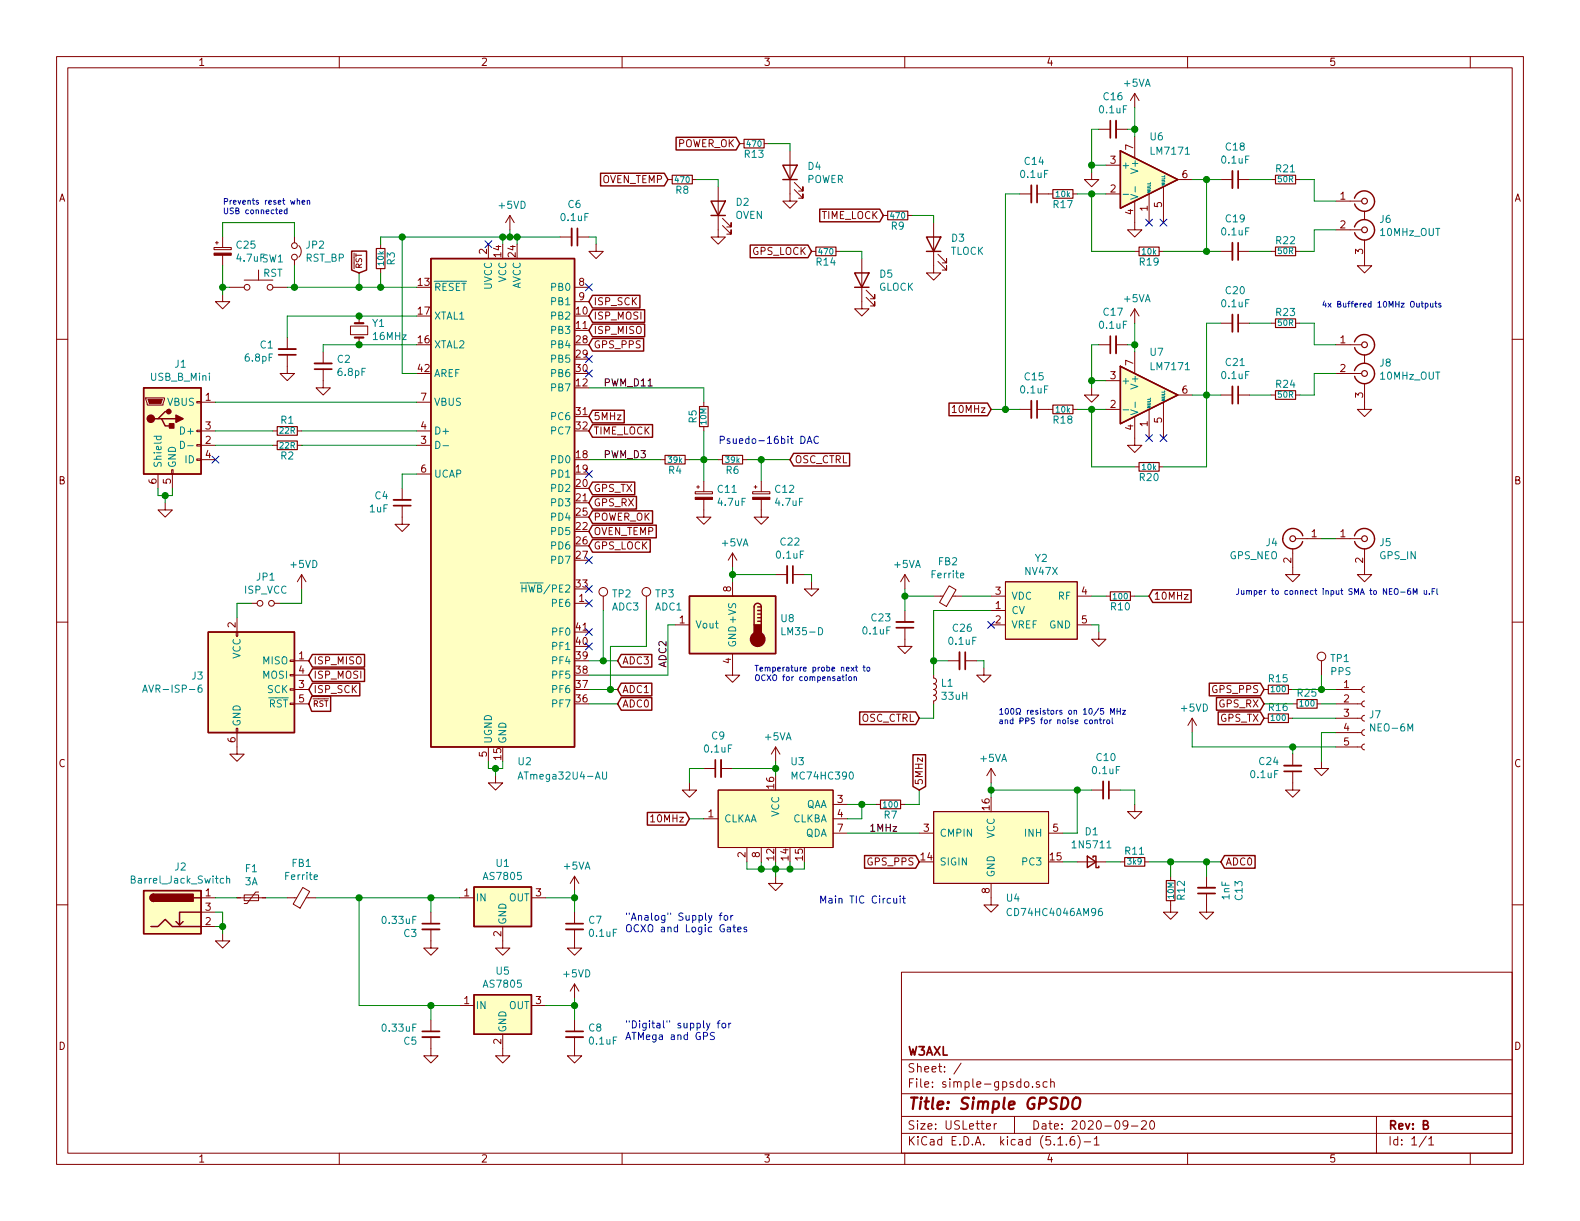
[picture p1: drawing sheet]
<svg xmlns="http://www.w3.org/2000/svg" width="279mm" height="216mm" viewBox="0 0 279 216" stroke-linecap="round" stroke-linejoin="round" font-family="sans-serif">
<g fill="none" stroke="#840000" stroke-width=".18">
<path d="M10 10h259.4v195.9h-259.4zM12 12h255.4v191.9h-255.4zM60 10v2M110 10v2M160 10v2M200.7 16.5v2.6M200.7 16.5l-.8 1.3M200.7 16.5l.7 1.3M210 10v2M260 10v2M90.2 38.1l-.8 1.3M90.2 38.1v2.5"/>
<path d="M90.2 38.1l.7 1.3M118.1 31.8h.8M122.4 31.8h.8M127 33v8.9h1.3l-1.3 1.3-1.3-1.3h1.3M127.8 39.9l1.5 1.5v-.8v.8h-.8M127.8 38.6l1.5 1.5v-.7v.7h-.8M130.8 25.4h.8M135.1 25.4h.8M139.7 26.7v8.9h1.3l-1.3 1.2-1.3-1.2h1.3M140.5 33.5l1.5 1.6v-.8v.8h-.8M140.5 32.3l1.5 1.5v-.8v.8h-.8M156.2 38.1h.8"/>
<path d="M160.5 38.1h.8M165.1 39.4v8.9h1.3l-1.3 1.2-1.3-1.2h1.3M180.3 34.3h2.1M183.4 34.3h2.8M189.7 34.3h.8M193 30.5v1.3h1.3l-1.3 1.2-1.2-1.2h1.2M194.3 22.9h2M195.6 34.3h2.5M195.6 29.2h2.5M197.4 22.9h2M200.7 35.6v5h1.2l-1.2 1.3-1.3-1.3h1.3M200.7 24.1v3.8"/>
<path d="M203.2 34.3v5.1M205.7 33v6.4M208.3 31.8h2.5M215.9 31.8h2M218.9 31.8h2.1M224.8 31.8h.8M229.1 31.8h.8M236.2 35.6h4.6M241.3 37.3v1.4M10 60h2M37.8 43.8h3.1v.3h-3.1zM38.1 42.9h.5"/>
<path d="M38.4 42.7v.5M39.4 52.1v1.2h1.2l-1.2 1.3-1.3-1.3h1.3M39.4 41.9v1.9M39.4 45.1v1.9M40.6 50.8h2.6M43.2 49.5h5.1M45.7 47.8v1.7M48.3 50.8h2.5M50.8 59.7v2M52.1 41.9v1M52.1 46v1M52.8 43.4a1.41 1.41 0 0 1 0 2.1"/>
<path d="M62 57.7h3v1.5h-3zM63.5 55.9v1.3M63.5 59.7v1.3M67.3 43.2v.7M67.3 47.5v.8M86.4 43.2v2.5M99.1 41.9h2M101.6 50.8h2.5M101.6 53.3h2.5M102.1 41.9h2M105.4 43.2v1.3h1.3l-1.3 1.2-1.3-1.2h1.3M143.5 44.5h.8"/>
<path d="M147.8 44.5h.8M152.4 45.7v8.9h1.3l-1.3 1.3-1.3-1.3h1.3M153.2 52.6l1.5 1.5v-.8v.8h-.8M153.2 51.3l1.5 1.5v-.7v.7h-.8M165.9 46.2l1.5 1.6v-.8v.8h-.8M165.9 45l1.5 1.5v-.8v.8h-.8M200.7 54.6l-.8 1.3M200.7 54.6v2.6M200.7 54.6l.7 1.3M200.7 44.5h.7M205 44.5h.7M215.9 57.2h2"/>
<path d="M215.9 44.5h2M218.9 57.2h2.1M218.9 44.5h2.1M224.8 57.2h.8M224.8 44.5h.8M229.1 57.2h.8M229.1 44.5h.8M236.2 40.6h4.6M241.3 42.4v4.6h1.3l-1.3 1.3-1.3-1.3h1.3M267.4 60h2M25.8 70.4h3.3v.2l-.3 1h-2.8zM34.8 78.6h.8v.3h-.8z"/>
<path d="M34.8 76.1h.8v.2h-.8zM34.8 71h.8v.2h-.8zM35.6 78.7h2.5M35.6 76.2h2.5M35.6 71.1h2.5M48.3 78.7h.7M48.3 76.2h.7M50.8 62.7v3.3h1.3l-1.3 1.3-1.3-1.3h1.3M52.6 78.7h.7M52.6 76.2h.7M57.1 65.3v3.3h1.3l-1.3 1.3-1.2-1.3h1.2M57.1 62.2v2.1"/>
<path d="M73.7 78.7h2.5M73.7 76.2h2.5M73.7 71.1h2.5M124.5 71.1v.8M124.5 75.4v.8M168.4 72l.4-.3v1.2M168.4 72.9h.7M180.3 72.4h2.1M183.4 72.4h2.8M189.7 72.4h.8M193 68.6v1.3h1.3l-1.3 1.2-1.2-1.2h1.2M194.3 61h2"/>
<path d="M195.6 72.4h2.5M195.6 67.3h2.5M197.4 61h2M200.7 73.7v5h1.2l-1.2 1.3-1.3-1.3h1.3M200.7 62.2v3.8M203.2 72.4v5.1M205.7 71.1v6.4M208.3 69.9h2.5M215.9 69.9h2M218.9 69.9h2.1M224.8 69.9h.8M229.1 69.9h.8"/>
<path d="M236.2 61h4.6M236.2 66h4.6M241.3 67.8v4.6h1.3l-1.3 1.3-1.3-1.3h1.3M241.3 62.7v1.4M27.9 83.8v2.6M29.2 88.9v1.3h1.3l-1.3 1.2-1.3-1.2h1.3M30.4 83.1h.2v.7h-.2zM30.5 83.8v2.6M34.8 81.2h.8v.2h-.8zM35.6 81.3h2.5M71.1 89.4v3.3h1.3l-1.3 1.3-1.3-1.3h1.3M71.1 86.4v2"/>
<path d="M73.7 83.8h2.5M116.8 81.3h.8M121.2 81.3h.7M122.9 86.9h3.1v.4h-3.1zM123.2 86.1h.5M123.4 85.9v.5M124.5 88.3v3.1h1.2l-1.2 1.3-1.3-1.3h1.3M124.5 85.1v1.8M127 81.3h.8M129.5 97.8l-.7 1.3M129.5 97.8v2.5M129.5 97.8l.8 1.3"/>
<path d="M131.3 81.3h.8M133.1 86.9h3v.4h-3zM133.3 86.1h.6M133.6 85.9v.5M134.6 88.3v3.1h1.3l-1.3 1.3-1.3-1.3h1.3M134.6 85.1v1.8M200.7 82.6h.7M205 82.6h.7M228.6 97v4.6h1.3l-1.3 1.3-1.3-1.3h1.3M229.1 95.3h4.6M236.2 95.3h4.6M241.3 97v4.6h1.3l-1.3 1.3-1.3-1.3h1.3"/>
<path d="M10 110h2M41.8 111.8h.2v.7h-.2zM41.9 109.2v2.6M44.4 106.7h1.1M48.5 106.7h1M51.3 119.3h.8v.2h-.8zM51.3 116.7h.8v.3h-.8zM52.1 116.8h2.5M52.1 119.4h2.5M53.3 101.6l-.7 1.3M53.3 101.6v2.5M53.3 101.6l.8 1.3"/>
<path d="M101.6 106.7h2.5M106.7 105.4v2.6M114.3 105.4v2.6M119.4 110.5h2.5M129.5 115.6v3.8h1.3l-1.3 1.3-1.2-1.3h1.2M129.5 102.9v2.5M137.2 101.6h2M140.2 101.6h2M143.5 102.9v1.2h1.3l-1.3 1.3-1.3-1.3h1.3M160 111v3.3h1.3l-1.3 1.3-1.3-1.3h1.3M160 101.6l-.7 1.3M160 101.6v2.5"/>
<path d="M160 108v2M160 101.6l.8 1.3M165.1 119.4v.5l.3 .1 .2 .3-.1 .4-.4 .2 .3 .1 .2 .3-.1 .4-.4 .2 .3 .1 .2 .3-.1 .5-.4 .1 .3 .2 .2 .2-.1 .5-.4 .2v.5M165.1 105.4h1.7M167.6 116.8h2.1M167.8 103.6l1.3 .7-1.7 2.9-1.3-.7zM168.4 105.4h1.8M170.7 116.8h2M174 118.1v1.3h1.3l-1.3 1.3-1.3-1.3h1.3M175.3 108h2.5M175.3 110.5h2.5M175.3 105.4h2.5"/>
<path d="M177.8 102.9h12.7v10.1h-12.7zM190.5 110.5h2.5M190.5 105.4h2.5M194.3 111.8v1.2h1.3l-1.3 1.3-1.3-1.3h1.3M195.6 105.4h.7M199.9 105.4h.8M233.7 116.8v2.6M267.4 110h2M41.8 128.8h.2v.7h-.2zM41.9 129.5v3.9h1.3l-1.3 1.2-1.3-1.2h1.3M51.3 124.3h.8v.3h-.8zM51.3 121.8h.8v.2h-.8z"/>
<path d="M52.1 124.5h2.5M52.1 121.9h2.5M86.4 132.1v2.5M87.6 137.2v1.2h1.3l-1.3 1.3-1.2-1.3h1.2M121.9 138.4v1.3h1.3l-1.3 1.3-1.3-1.3h1.3M124.5 135.9h2M127 139.7h20.3v10.2h-20.3zM127.5 135.9h2M137.2 132.1l-.8 1.3M137.2 132.1v2.5M137.2 132.1l.7 1.3M175.3 135.9v2.5"/>
<path d="M175.3 135.9l-.8 1.3M175.3 135.9l.7 1.3M193 139.7h2.1M196.1 139.7h2M210.8 127l-.7 1.3M210.8 127v2.5M210.8 127l.8 1.3M223.5 127h.8M223.5 121.9h.8M227.8 127h.8M227.8 121.9h.8M228.6 136.4v3.3h1.3l-1.3 1.3-1.3-1.3h1.3"/>
<path d="M228.6 133.4v2M228.6 124.5h.8M232.9 124.5h.8M233.7 134.6v1.3h1.2l-1.2 1.3-1.3-1.3h1.3M236.2 132.1h4.6M236.2 129.5h4.6M236.2 127h4.6M236.2 124.5h4.6M236.2 121.9h4.6M241.3 131.6l-.3 .1-.2 .3 .1 .4 .4 .2M241.3 129l-.3 .1-.2 .4 .1 .3 .4 .2M241.3 126.5l-.3 .1-.2 .3 .1 .4 .4 .2"/>
<path d="M241.3 124l-.3 .1-.2 .3 .1 .4 .4 .2M241.3 121.4l-.3 .1-.2 .3 .1 .4 .4 .2M10 160h2M35.6 158.8h2.5M41.9 158.8h5.1M43.2 158.2h2.5v1.1h-2.5zM45.7 157.7h-.5l-1.5 2.1h-.5M50.8 158.8h1.7M53.5 156.9l1.3 .7-1.7 3-1.3-.7zM54.1 158.8h1.8M81.3 158.8h2.5M94 158.8h2.5"/>
<path d="M101.6 154.9v2.6M101.6 154.9l-.8 1.3M101.6 154.9l.8 1.3M115.1 144.4l.3-.3v1.2M115.1 145.3h.7M124.5 144.8h2.5M132.1 149.9v2.5M134.6 149.9v2.5M137.2 154.9v1.3h1.2l-1.2 1.3-1.3-1.3h1.3M147.3 142.2h2.6M147.3 144.8h2.6M147.3 147.3h2.6"/>
<path d="M154.9 142.2h.8M159.3 142.2h.7M162.6 147.3h2.5M165.1 143.5h20.3v12.7h-20.3zM175.3 156.2v3.8h1.2l-1.2 1.3-1.3-1.3h1.3M185.4 147.3h2.6M190.5 152.4h5.1M198.1 152.4h.8M200.7 142.2v1.3h1.2l-1.2 1.3-1.3-1.3h1.3M202.4 152.4h.8M207 159.3v2h1.3l-1.3 1.3-1.3-1.3h1.3M207 154.9v.8"/>
<path d="M213.4 158v3.3h1.2l-1.2 1.3-1.3-1.3h1.3M213.4 154.9v2.1M267.4 160h2M35.6 163.8h2.5M35.6 161.3h2.5M39.4 165.1v1.3h1.2l-1.2 1.2-1.3-1.2h1.3M76.2 164.3v3.3h1.3l-1.3 1.3-1.3-1.3h1.3M76.2 161.3v2M81.3 177.8h2.5M88.9 163.8v3.8h1.3l-1.3 1.3-1.3-1.3h1.3M94 177.8h2.5M101.6 164.3v3.3h1.3l-1.3 1.3-1.3-1.3h1.3"/>
<path d="M101.6 174l-.8 1.3M101.6 161.3v2M101.6 174v2.5M101.6 174l.8 1.3M159.4 171.9h108v32h-108zM76.2 183.4v3.3h1.3l-1.3 1.3-1.3-1.3h1.3M76.2 180.3v2.1M88.9 182.9v3.8h1.3l-1.3 1.3-1.3-1.3h1.3M101.6 183.4v3.3h1.3l-1.3 1.3-1.3-1.3h1.3M101.6 180.3v2.1M159.4 197.4h108M159.4 193.4h108"/>
<path d="M159.4 187.4h108M170 188l-1.3 1.9M174.4 199.2l.8-.2-.1-.2-.4-.1-.3 .2 .1 .7h.6M175.8 198.7v1M176.2 198.7l-.3 .1-.1 .2M179.4 197.4v3M181.2 191.4l.3-.1 .4 .1v.6l-.1 .2-.3 .1-.3-.2zM182.6 192.1v.2M183.8 191.3h-.4l-.2 .2 .1 .2 .5 .1v.4h-.6M185.2 191.3h-.5l-.2 .2v.6l.2 .2 .5-.1M185.8 191.4l.2-.1h.4v1M185.8 190.8v1.5"/>
<path d="M199.4 198.8l-.1 .2a.48 .48 0 0 1-.6 0v-.7a.48 .48 0 0 1 .6-.1l.1 .1a1.19 1.19 0 0 1-.2 1.3l-.5 .1M200.1 199.1h1.1M201.9 198.3l.2-.1h.3l.3 .1v.3v.2l-.9 .9h.9M203.5 198.2h.2a.8 .8 0 0 1 .5 .7 .8 .8 0 0 1-.5 .8 1 1 0 0 1-.2-1.5zM243.4 197.4v6.5M60 203.9v2M110 203.9v2M159.4 200.4h108M160 203.9v2M187.1 202.5h.8M188.6 202.3v.2M189.9 201a.59 .59 0 0 0-.7 .6v.6l.2 .2 .4 .1 .2-.2 .1-.5-.2-.2-.4-.1-.3 .3"/>
<path d="M190.6 200.8a1.71 1.71 0 0 1 0 2.2M191.7 201.9h1.2M193.5 201.4l.4-.4v1.5M193.5 202.5h.9M210 203.9v2M252.2 200.9l-1.2 1.9M252.7 201.4l.4-.4v1.5M252.7 202.5h.8M260 203.9v2"/>
<circle cx="43.7" cy="50.8" r=".51"/>
<circle cx="47.8" cy="50.8" r=".51"/>
<circle cx="52.1" cy="43.4" r=".51"/>
<circle cx="52.1" cy="45.5" r=".51"/>
<circle cx="46" cy="106.7" r=".51"/>
<circle cx="48" cy="106.7" r=".51"/>
<circle cx="106.7" cy="104.6" r=".76"/>
<circle cx="114.3" cy="104.6" r=".76"/>
<circle cx="233.7" cy="116.1" r=".76"/>
</g>
<path d="M189.8 194.4a.66 .66 0 0 1 1.2 0 1.49 1.49 0 0 1-.6 1.7l-.6-.1a1.49 1.49 0 0 1 0-1.6z" fill="none" stroke="#840000" stroke-width=".41"/>
<g fill="#ffffc2" stroke="#ffffc2" stroke-width=".18">
<path d="M76.2 45.7h25.4v86.4h-25.4z"/>
<path d="M177.8 102.9h12.7v10.1h-12.7z"/>
<path d="M198.1 64.8l10.2 5.1-10.2 5z"/>
<path d="M127 139.7h20.3v10.2h-20.3z"/>
<path d="M165.1 143.5h20.3v12.7h-20.3z"/>
<path d="M121.9 105.4h15.3v10.2h-15.3z"/>
<path d="M198.1 26.7l10.2 5.1-10.2 5z"/>
<path d="M83.8 156.8h10.2v7h-10.2z"/>
<path d="M36.8 111.8h15.3v17.7h-15.3z"/>
<path d="M25.4 157.5h10.2v7.6h-10.2z"/>
<path d="M25.4 68.6h10.2v15.2h-10.2z"/>
<path d="M83.8 175.9h10.2v7h-10.2z"/>
</g>
<g fill="none" stroke="#840000" stroke-width=".25">
<path d="M106.2 30.6h11.3l.6 1.2-.6 1.1h-11.3zM119.6 24.3h10.6l.6 1.1-.6 1.1h-10.6zM125.7 35.6h2.6l-1.3 2.5zM125.7 38.1h2.6M138.4 29.2h2.6l-1.3 2.6zM138.4 31.8h2.6M145 37h10.6l.6 1.1-.6 1.1h-10.6zM198.1 26.7l10.2 5.1-10.2 5zM239.5 35.1a1.8 1.8 0 0 1 2.8-1.1 1.8 1.8 0 0 1 0 3 1.8 1.8 0 0 1-2.8-.9M62.2 44.4h2.6v3.4l-1.3 .5-1.3-.5zM76.2 45.7h25.4v86.4h-25.4zM104.8 52.2h8.4v2.3h-8.4l-.7-1.2z"/>
<path d="M104.8 59.8h9v2.3h-9l-.7-1.1zM104.8 57.3h9.2v2.2h-9.2l-.7-1.1zM104.8 54.8h9.2v2.2h-9.2l-.7-1.1zM132.7 43.3h10.2l.6 1.2-.6 1.1h-10.2zM151.1 48.3h2.6l-1.3 2.5zM151.1 50.8h2.6M163.8 41.9h2.6l-1.3 2.6zM163.8 44.5h2.6M239.5 40.1a1.8 1.8 0 0 1 2.8-1 1.8 1.8 0 0 1 0 2.9 1.8 1.8 0 0 1-2.8-.9M25.4 68.6h10.2v15.2h-10.2zM27.9 74h.7l.6 1.3h1.3M28.6 74h2.5"/>
<path d="M29.8 72.8h-.6l-1.3 1.2h-.6M104.8 72.5h5.6v2.3h-5.6l-.7-1.1zM104.8 75.1h10.6v2.2h-10.6l-.7-1.1zM167.8 71.3h6.8l.7 1.1-.7 1.1h-6.8zM198.1 64.8l10.2 5.1-10.2 5zM239.5 65.5a1.8 1.8 0 0 1 2.8-1 1.8 1.8 0 0 1 0 2.9 1.8 1.8 0 0 1-2.8-.9M239.5 60.5a1.8 1.8 0 0 1 2.8-1.1 1.8 1.8 0 0 1 0 3 1.8 1.8 0 0 1-2.8-.9M104.8 95.4h10.2v2.2h-10.2l-.7-1.1zM104.8 92.9h11.3v2.2h-11.3l-.7-1.1zM104.8 90.3h10.6v2.3h-10.6l-.7-1.2zM104.8 85.2h7.4v2.3h-7.4l-.7-1.1zM104.8 87.8h7.7v2.2h-7.7l-.7-1.1z"/>
<path d="M140.3 80.2h9.9v2.2h-9.9l-.6-1.1zM230.4 94.7a1.8 1.8 0 0 0-2.8-1 1.8 1.8 0 0 0 0 2.9 1.8 1.8 0 0 0 2.8-.8M239.5 94.7a1.8 1.8 0 0 1 2.8-1 1.8 1.8 0 0 1 0 2.9 1.8 1.8 0 0 1-2.8-.8M36.8 111.8h15.3v17.7h-15.3zM55.2 118.3h9.3v2.2h-9.3l-.6-1.1zM55.2 115.7h9.3v2.3h-9.3l-.6-1.2zM109.9 115.7h5.4v2.3h-5.4l-.7-1.2zM121.9 105.4h15.3v10.2h-15.3zM134 109.9h.6M134 109.2h.6M134 108.6h.6M134 108h.6"/>
<path d="M134 107.3h.6M134.6 107.3a.63 .63 0 0 0-.6-.6 .63 .63 0 0 0-.7 .6v3.2M134.6 107.3v3.2M203.8 104.3h6.8v2.2h-6.8l-.6-1.1zM55.1 123.1h3.4v2.7h-3.4l-.5-1.3zM55.2 120.8h8.4v2.2h-8.4l-.6-1.1zM109.9 123.3h5.4v2.3h-5.4l-.7-1.1zM109.9 120.8h5.4v2.2h-5.4l-.7-1.1zM152 125.9h9.9l.7 1.1-.7 1.1h-9.9zM161.4 133.5h2.3v5.6l-1.1 .6-1.2-.6zM213.8 120.8h9.1l.6 1.1-.6 1.1h-9.1zM215.1 123.3h7.8l.6 1.2-.6 1.1h-7.8z"/>
<path d="M215.4 125.9h7.5l.6 1.1-.6 1.1h-7.5zM25.4 157.5h10.2v7.6h-10.2zM27.2 158.1a.63 .63 0 0 0-.7 .7 .63 .63 0 0 0 .7 .6M34.3 158.8h1.3M83.8 156.8h10.2v7h-10.2zM114.5 143.7h6.8l.6 1.1-.6 1.1h-6.8zM152.9 151.3h9l.7 1.1-.7 1.1h-9zM192.3 151.4l1.5 1-1.5 1zM193.3 151.6v-.2h.5v2h.5v-.2M216.5 151.3h5.4v2.2h-5.4l-.6-1.1zM26.7 163.8h1.2l1.3-1.2 1.3 1.2h5.1M32.4 162.9l-.7 .7"/>
<path d="M35.6 161.3h-3.9v2.3l-.6-.7M83.8 175.9h10.2v7h-10.2z"/>
</g>
<g fill="none" stroke="#008484" stroke-width=".18">
<path d="M198.6 34.4h1M199.9 34.4l1.3 .4-1.3 .4M200.7 33v1M27.2 77.1h1.3M27.7 77.1v.4l.2 .2 .5-.1v-.5M31.9 78a.64 .64 0 0 1 .7 .7 .64 .64 0 0 1-.7 .6zM33.2 78.8h1M77.1 78a.64 .64 0 0 1 .7 .7 .64 .64 0 0 1-.7 .6zM78.3 78.8h1M198.6 72.5h1M199.9 72.5l1.3 .4-1.3 .4M200.7 71.1v1"/>
<path d="M92 103.1h1.3M92.3 103.4v1.3M92.3 104h.7M25.2 122.4l.5-1.3 .4 1.3M25.3 122h.7M35.6 121.1l-.3 .1a.87 .87 0 0 0 0 1.2l.4-.1v-.6l-.4-.1-.3 .3M91.6 137.8l.4-1.3 .5 1.3M91.7 137.4h.6M106.6 136.5v1l.2 .3 .4-.1 .1-.2v-1M40.1 155.4l.2-.1 .3 .1v.8M40.1 154.9v1.3M195.8 149.9h.7"/>
<path d="M178.9 160.8a.6 .6 0 0 0-.9 .4 .6 .6 0 0 0 .6 .7l.3-.1M194.8 160.6l-.4 .2-.2 .4 .1 .6 .2 .1 .3-.1 .2-.1-.2-.5-.3-.1-.3 .3"/>
</g>
<g fill="none" stroke="#840000" stroke-width=".2">
<path d="M118.9 31h3.5v1.5h-3.5zM131.6 24.6h3.5v1.6h-3.5zM157 37.3h3.5v1.6h-3.5zM186.2 33.5h3.5v1.6h-3.5zM225.6 31h3.5v1.5h-3.5zM66.5 43.9h1.6v3.6h-1.6zM144.3 43.7h3.5v1.5h-3.5zM201.4 43.7h3.6v1.5h-3.6zM225.6 56.4h3.5v1.5h-3.5zM225.6 43.7h3.5v1.5h-3.5zM49 78h3.6v1.5h-3.6zM49 75.4h3.6v1.6h-3.6z"/>
<path d="M123.7 71.9h1.5v3.5h-1.5zM186.2 71.6h3.5v1.6h-3.5zM225.6 69.1h3.5v1.5h-3.5zM117.6 80.5h3.6v1.5h-3.6zM127.8 80.5h3.5v1.5h-3.5zM201.4 81.8h3.6v1.5h-3.6zM196.3 104.6h3.6v1.6h-3.6zM224.3 126.2h3.5v1.6h-3.5zM224.3 121.2h3.5v1.5h-3.5zM229.4 123.7h3.5v1.5h-3.5zM155.7 141.5h3.6v1.5h-3.6zM198.9 151.6h3.5v1.6h-3.5z"/>
<path d="M206.2 155.7h1.6v3.6h-1.6z"/>
<circle cx="241.3" cy="35.6" r=".51"/>
<circle cx="241.3" cy="40.6" r=".51"/>
<circle cx="241.3" cy="66" r=".51"/>
<circle cx="241.3" cy="61" r=".51"/>
<circle cx="228.6" cy="95.3" r=".51"/>
<circle cx="241.3" cy="95.3" r=".51"/>
</g>
<g fill="none" stroke="#840000" stroke-width=".33">
<path d="M182.4 32.8v3M197.4 21.3v3.1M217.9 30.2v3.1M101.1 40.4v3M197.4 59.4v3.1M217.9 42.9v3.1M217.9 55.6v3.1M49.3 61.7h3M55.6 64.3h3.1M182.4 70.9v3M217.9 68.3v3.1M69.6 88.4h3"/>
<path d="M139.2 100.1v3M158.5 110h3M169.7 115.3v3.1M127.5 134.4v3M195.1 138.2v3M227.1 135.4h3M211.8 157h3.1M74.7 164.3h3M100.1 164.3h3M74.7 183.4h3M100.1 183.4h3"/>
</g>
<g fill="none" stroke="#840000" stroke-width=".3">
<path d="M183.4 32.8v3M196.3 21.3v3.1M218.9 30.2v3.1M102.1 40.4v3M196.3 59.4v3.1M218.9 42.9v3.1M218.9 55.6v3.1M49.3 62.7h3M55.6 65.3h3.1M183.4 70.9v3M218.9 68.3v3.1M69.6 89.4h3"/>
<path d="M140.2 100.1v3M158.5 111h3M170.7 115.3v3.1M126.5 134.4v3M196.1 138.2v3M227.1 136.4h3M211.8 158h3.1M74.7 163.3h3M100.1 163.3h3M74.7 182.4h3M100.1 182.4h3"/>
</g>
<g fill="#840000" stroke="#840000" stroke-width=".18">
<path d="M122.9 87.9h3.1v.4h-3.1z"/>
<path d="M133.1 87.9h3v.4h-3z"/>
<path d="M26.2 70.6h2.5l-.3 .8h-2z"/>
<path d="M37.8 44.8h3.1v.3h-3.1z"/>
</g>
<g fill="#840000" stroke="#840000" stroke-width=".25">
<path d="M133.3 110.5h1.3v1.9h-1.3z"/>
<path d="M26.7 158.3l.5-.2v1.3a.64 .64 0 0 1-.6-.4 .64 .64 0 0 1 .1-.7z"/>
<path d="M27.2 158.1h7v1.3h-7z"/>
<path d="M30 74.9h.7v.8h-.7z"/>
<path d="M31.1 73.4l1.3 .6-1.3 .7z"/>
<circle cx="134" cy="113" r="1.27"/>
<circle cx="26.7" cy="74" r=".63"/>
<circle cx="29.8" cy="72.8" r=".38"/>
</g>
<path d="M62.7 59.7h1.6M62.7 57.2h1.6" fill="none" stroke="#840000" stroke-width=".38"/>
<g fill="none" stroke="#008400" stroke-width=".18">
<path d="M200.7 19.1v5M123.2 31.8h3.8v1.2M135.9 25.4h3.8v1.3M161.3 38.1h3.8v1.3M180.3 34.3h-2.5v38.1M190.5 34.3h5.1M193 34.3v10.2h7.7M193 29.2h2.6M194.3 22.9h-1.3v7.6M199.4 22.9h1.3M210.8 31.8h5.1M213.4 31.8v12.7"/>
<path d="M221 31.8h3.8M229.9 31.8h2.5v3.8h3.8M39.4 50.8h1.2M39.4 41.9v-2.5h12.7v2.5M39.4 47v5.1M50.8 50.8h22.9M52.1 47v3.8M63.5 48.3v2.5M67.3 48.3v2.5M71.1 41.9v24.1h2.6M73.7 55.9h-22.9v3.8M88.9 41.9v1.3"/>
<path d="M90.2 40.6v1.3M91.4 41.9v1.3M99.1 41.9h-31.8v1.3M104.1 41.9h1.3v1.3M148.6 44.5h3.8v1.2M200.7 57.2v5M205.7 44.5h10.2M215.9 57.2h-2.5v25.4h-7.7M221 44.5h3.8M221 57.2h3.8M229.9 57.2h2.5v3.8h3.8M236.2 40.6h-3.8v3.9h-2.5"/>
<path d="M38.1 76.2h10.2M38.1 71.1h35.6M38.1 78.7h10.2M53.3 76.2h20.4M53.3 78.7h20.4M73.7 61h-16.6v1.2M104.1 68.6h20.4v2.5M124.5 76.2v8.9M175.3 72.4h5M190.5 72.4h5.1M193 72.4v10.2h7.7M193 67.3h2.6"/>
<path d="M194.3 61h-1.3v7.6M199.4 61h1.3M210.8 69.9h5.1M221 69.9h3.8M236.2 66h-3.8v3.9h-2.5M27.9 86.4v1.2h2.6v-1.2M29.2 87.6v1.3M73.7 83.8h-2.6v2.6M104.1 81.3h12.7M121.9 81.3h5.1M132.1 81.3h7.6M134.6 81.3v3.8"/>
<path d="M233.7 95.3h2.5M44.4 106.7h-2.5v2.5M53.3 104.1v2.6h-3.8M104.1 116.8h5.1M106.7 108v8.8M114.3 108v6.3h-6.4v7.6M119.4 110.5h-1.3v8.9h-14M129.5 101.6h7.7M129.5 100.3v2.6M142.2 101.6h1.3v1.3M160 105.4h5.1M160 104.1v3.9"/>
<path d="M165.1 116.8h2.5M170.2 105.4h5.1M172.7 116.8h1.3v1.3M175.3 108h-10.2v11.4M193 105.4h2.6M193 110.5h1.3v1.3M200.7 105.4h2.5M233.7 119.4v2.5M86.4 134.6v1.3h2.5v-1.3M87.6 135.9v1.3M104.1 124.5h5.1M104.1 121.9h5.1"/>
<path d="M124.5 135.9h-2.6v2.5M129.5 135.9h7.7M137.2 134.6v2.6M162.6 139.7v2.5h-2.6M165.1 124.5v2.5h-2.5M175.3 139.7h17.7M175.3 138.4v2.6M190.5 139.7v7.6h-2.5M198.1 139.7h2.6v2.5M210.8 129.5v2.6h25.4M223.5 124.5h5.1M228.6 132.1v1.3"/>
<path d="M228.6 127h7.6M228.6 121.9h7.6M233.7 124.5h2.5M236.2 129.5h-2.5v5.1M38.1 158.8h3.8M47 158.8h3.8M55.9 158.8h25.4M63.5 158.8v19h17.8M76.2 158.8v2.5M96.5 158.8h5.1M101.6 157.5v3.8M121.9 144.8h2.6"/>
<path d="M132.1 152.4v1.3h10.1v-1.3M134.6 152.4v1.3M137.2 152.4v2.5M139.7 152.4v1.3M149.9 142.2h5M149.9 147.3h12.7M152.4 142.2v2.6h-2.5M188 152.4h2.5M195.6 152.4h2.5M203.2 152.4h12.7M207 152.4v2.5M213.4 152.4v2.5"/>
<path d="M38.1 161.3h1.3v3.8M38.1 163.8h1.3M76.2 177.8v2.5M96.5 177.8h5.1M101.6 176.5v3.8"/>
</g>
<g fill="none" stroke="#0000c2" stroke-width=".18">
<path d="M49.4 37.4l.5-.1-.1-.1-.2-.1-.2 .2 .1 .4h.3M50.7 37.2l-.2-.1-.2 .2 .1 .4h.3M50.7 36.8v1M52.6 35.5h.3l.1 .6M53.4 35.8l.5-.1-.1-.2-.2-.1-.2 .2 .1 .5h.3M54.3 35.5h.4l.1 .6M54.3 35.4v.7M251.3 53.6h.4M251.5 53.3v.9l.2 .1M252 53.7l.3-.1 .2 .2-.1 .5h-.4M252 53.6v1M253 53.6v.7l.4-.1"/>
<path d="M253.4 53.6v.7M253.7 53.6h.4M253.9 53.3v.9l.2 .1M254.8 53.7l-.2-.1-.2 .2 .4 .2v.3h-.4M141.6 77.1a.64 .64 0 0 1 .8 .7 .64 .64 0 0 1-.8 .6zM142.7 78.4l.5-1.3 .4 1.3M142.8 78.1h.7M144.7 77.3a.6 .6 0 0 0-.8 .4 .6 .6 0 0 0 .6 .7l.2-.1M148.9 119.7h.4M149 119.3v.9l.3 .1M149.6 119.7v.6M150.1 119.8l.1-.1 .3 .1v.5l-.4-.1z"/>
<path d="M150.5 118l.5 .7M151 119.8l.4-.1 .1 .6M151 118l-.5 .7M151 119.7v.6M151.3 118h.4M151.4 117.7v.8l.3 .2M152.6 118h.4M152.8 117.7v.8l.2 .2M153.3 118.1l.4-.1v.6h-.4zM247.7 104.7h.8M249.4 104.1l-.4 .1-.1 .7 .2 .2 .3-.1v-.5h-.3l-.2 .1M249.9 105.1v-1l.3 .7 .4-.7v1"/>
<path d="M251.8 104.4l.1 .7 .4-.1M252.3 104.4v.7M252.8 105v.1M253.2 104.6h.4M253.7 104.1h-.5v1M254.1 104.1v.9l.2 .1M192.7 127.4l.2-.1 .2 .1v.5h-.4zM193.6 127.4l.4-.1 .1 .7M193.6 127.3v.7M194.3 125.2l-.9 1.3M194.4 127.3h.4M194.5 126.9v.9l.3 .2"/>
<path d="M195.1 125.3h-.5v.5l.5-.1v.5l-.1 .1-.4-.1M195.1 127.3v.7M195.4 127.3l-.3 .2M195.8 127.4l.1-.1 .3 .1-.1 .5h-.3zM196.4 126.3v-1l.3 .7 .4-.7v1M196.7 126.9v.9l.1 .2M197.5 125.3v1M197.5 125.8h.6M198.1 125.3v1M198.5 125.6h.5l-.5 .7h.5M158 158.9l.1 .7 .3 .1 .2-.1M158.6 158.9v.8"/>
<path d="M159.2 158.4v.1M159.2 158.9v.8M159.6 158.9h.5M159.8 158.4v1.1l.3 .2M127.2 161.9h.5M127.7 161.4l-.3 .2v1.1M128.1 161.9h.3l.3 .2-.1 .6h-.3l-.2-.1zM129.2 161.9v.8M129.6 161.9l-.4 .2M129.6 163.9h.5M129.8 163.5v1.1l.3 .2M130.5 164.3l.6-.1-.1-.2-.4-.1-.1 .2v.6h.5"/>
<path d="M132 164l-.3-.1-.2 .2 .1 .2 .4 .1v.3h-.5M125.6 180.9l-.5 1.2-.2 .1M126.3 182.6l-.4-.1-.3 .3 .1 .3 .6 .2v.4l-.2 .1h-.5M126.8 180.9h.5M127.3 180.5l-.3 .2v1.1M127.8 181l.3-.1 .2 .3-.1 .5-.3 .1-.2-.3zM128.9 180.9v.9M129.2 180.9l-.3 .3"/>
</g>
<g fill="#008400" stroke="#008400" stroke-width=".25">
<circle cx="137.2" cy="135.9" r=".51"/>
<circle cx="134.6" cy="81.3" r=".51"/>
<circle cx="71.1" cy="41.9" r=".51"/>
<circle cx="193" cy="29.2" r=".51"/>
<circle cx="152.4" cy="142.2" r=".51"/>
<circle cx="67.3" cy="50.8" r=".51"/>
<circle cx="207" cy="152.4" r=".51"/>
<circle cx="39.4" cy="50.8" r=".51"/>
<circle cx="88.9" cy="41.9" r=".51"/>
<circle cx="52.1" cy="50.8" r=".51"/>
<circle cx="193" cy="34.3" r=".51"/>
<circle cx="124.5" cy="81.3" r=".51"/>
<circle cx="29.2" cy="87.6" r=".51"/>
<circle cx="233.7" cy="121.9" r=".51"/>
<circle cx="228.6" cy="132.1" r=".51"/>
<circle cx="160" cy="105.4" r=".51"/>
<circle cx="177.8" cy="72.4" r=".51"/>
<circle cx="190.5" cy="139.7" r=".51"/>
<circle cx="63.5" cy="158.8" r=".51"/>
<circle cx="101.6" cy="177.8" r=".51"/>
<circle cx="137.2" cy="153.7" r=".51"/>
<circle cx="101.6" cy="158.8" r=".51"/>
<circle cx="139.7" cy="153.7" r=".51"/>
<circle cx="175.3" cy="139.7" r=".51"/>
<circle cx="76.2" cy="177.8" r=".51"/>
<circle cx="87.6" cy="135.9" r=".51"/>
<circle cx="165.1" cy="116.8" r=".51"/>
<circle cx="213.4" cy="44.5" r=".51"/>
<circle cx="213.4" cy="31.8" r=".51"/>
<circle cx="134.6" cy="153.7" r=".51"/>
<circle cx="200.7" cy="61" r=".51"/>
<circle cx="76.2" cy="158.8" r=".51"/>
<circle cx="108" cy="121.9" r=".51"/>
<circle cx="106.7" cy="116.8" r=".51"/>
<circle cx="193" cy="67.3" r=".51"/>
<circle cx="213.4" cy="152.4" r=".51"/>
<circle cx="193" cy="72.4" r=".51"/>
<circle cx="63.5" cy="50.8" r=".51"/>
<circle cx="39.4" cy="163.8" r=".51"/>
<circle cx="91.4" cy="41.9" r=".51"/>
<circle cx="90.2" cy="41.9" r=".51"/>
<circle cx="129.5" cy="101.6" r=".51"/>
<circle cx="213.4" cy="69.9" r=".51"/>
<circle cx="63.5" cy="55.9" r=".51"/>
<circle cx="63.5" cy="61" r=".51"/>
<circle cx="200.7" cy="22.9" r=".51"/>
</g>
<g fill="none" stroke="#000084" stroke-width=".18">
<path d="M202.6 38.8l1.2 1.2M203.8 38.8l-1.2 1.2M205.1 38.8l1.2 1.2M206.3 38.8l-1.2 1.2M85.8 42.6l1.2 1.2M87 42.6l-1.2 1.2M103.5 50.2l1.2 1.2M104.7 50.2l-1.2 1.2M103.5 65.4l1.2 1.2M103.5 62.9l1.2 1.2M104.7 65.4l-1.2 1.2M104.7 62.9l-1.2 1.2"/>
<path d="M202.6 76.9l1.2 1.2M203.8 76.9l-1.2 1.2M205.1 76.9l1.2 1.2M206.3 76.9l-1.2 1.2M37.5 80.7l1.2 1.2M38.7 80.7l-1.2 1.2M103.5 83.2l1.2 1.2M103.5 98.5l1.2 1.2M104.7 83.2l-1.2 1.2M104.7 98.5l-1.2 1.2M103.5 106.1l1.2 1.2M103.5 103.5l1.2 1.2"/>
<path d="M103.5 111.2l1.2 1.2M103.5 113.7l1.2 1.2M104.7 106.1l-1.2 1.2M104.7 103.5l-1.2 1.2M104.7 111.2l-1.2 1.2M104.7 113.7l-1.2 1.2M174.7 109.9l1.2 1.2M175.9 109.9l-1.2 1.2"/>
</g>
<text font-size="2.8" fill="#840000" x="160.4" y="196.2">Title: Simple GPSDO</text>
<g font-size="2.1" fill="#840000">
<text x="160.4" y="189.6">Sheet: /</text>
<text x="160.4" y="186.6">W3AXL</text>
<text x="160.4" y="192.3">File: simple-gpsdo.sch</text>
<text x="160.4" y="202.5">KiCad E.D.A. kicad (5.1.6)-1</text>
<text x="160.4" y="199.7">Size: USLetter</text>
<text x="182.4" y="199.7">Date: 2020-09-20</text>
<text x="245.4" y="199.7">Rev: B</text>
<text x="245.4" y="202.5">Id: 1/1</text>
</g>
<g font-size="1.8" fill="#840000">
<text x="35" y="11.6">1</text>
<text x="85" y="11.6">2</text>
<text x="135" y="11.6">3</text>
<text x="185" y="11.6">4</text>
<text x="235" y="11.6">5</text>
<text x="119.7" y="26">POWER_OK</text>
<text x="196.4" y="29">3</text>
<text x="200.4" y="26.5" transform="rotate(-90 200.4 26.5)">7</text>
<text x="10.4" y="35.6">A</text>
<text x="106.4" y="32.4">OVEN_TEMP</text>
<text x="196.4" y="34">2</text>
<text x="209.1" y="31.5">6</text>
<text x="237" y="35.3">1</text>
<text x="267.8" y="35.6">A</text>
<text x="145.2" y="38.7">TIME_LOCK</text>
<text x="200.4" y="37.9" transform="rotate(-90 200.4 37.9)">4</text>
<text x="202.9" y="37.3" transform="rotate(-90 202.9 37.3)">1</text>
<text x="205.5" y="36.7" transform="rotate(-90 205.5 36.7)">5</text>
<text x="237" y="40.4">2</text>
<text x="86.1" y="44.9" transform="rotate(-90 86.1 44.9)">2</text>
<text x="88.6" y="45.4" transform="rotate(-90 88.6 45.4)">14</text>
<text x="91.2" y="45.4" transform="rotate(-90 91.2 45.4)">24</text>
<text x="133" y="45.1">GPS_LOCK</text>
<text x="241" y="44.9" transform="rotate(-90 241 44.9)">3</text>
<text x="74" y="50.5">13</text>
<text x="102.4" y="50.5">8</text>
<text x="102.4" y="53.1">9</text>
<text x="104.9" y="54">ISP_SCK</text>
<text x="74" y="55.6">17</text>
<text x="101.9" y="55.6">10</text>
<text x="101.9" y="58.2">11</text>
<text x="104.9" y="59.1">ISP_MISO</text>
<text x="104.9" y="56.5">ISP_MOSI</text>
<text x="74" y="60.7">16</text>
<text x="74" y="65.8">42</text>
<text x="101.9" y="60.7">28</text>
<text x="101.9" y="63.2">29</text>
<text x="101.9" y="65.8">30</text>
<text x="104.9" y="61.6">GPS_PPS</text>
<text x="200.4" y="64.6" transform="rotate(-90 200.4 64.6)">7</text>
<text x="237" y="60.7">1</text>
<text x="237" y="65.8">2</text>
<text x="36.3" y="70.9">1</text>
<text x="74.4" y="70.9">7</text>
<text x="101.9" y="68.3">12</text>
<text x="196.4" y="67.1">3</text>
<text x="209.1" y="69.6">6</text>
<text x="241" y="70.3" transform="rotate(-90 241 70.3)">3</text>
<text x="36.3" y="75.9">3</text>
<text x="74.4" y="75.9">4</text>
<text x="101.9" y="73.4">31</text>
<text x="101.9" y="75.9">32</text>
<text x="104.9" y="74.3">5MHz</text>
<text x="104.9" y="76.8">TIME_LOCK</text>
<text x="168.9" y="73">10MHz</text>
<text x="196.4" y="72.1">2</text>
<text x="200.4" y="76" transform="rotate(-90 200.4 76)">4</text>
<text x="202.9" y="75.4" transform="rotate(-90 202.9 75.4)">1</text>
<text x="205.5" y="74.8" transform="rotate(-90 205.5 74.8)">5</text>
<text x="36.3" y="78.5">2</text>
<text x="36.3" y="81">4</text>
<text x="74.4" y="78.5">3</text>
<text x="74.4" y="83.6">6</text>
<text x="101.9" y="81">18</text>
<text x="101.9" y="83.6">19</text>
<text x="140.5" y="81.9">OSC_CTRL</text>
<text x="10.4" y="85.6">B</text>
<text x="27.7" y="85.6" transform="rotate(-90 27.7 85.6)">6</text>
<text x="30.2" y="85.6" transform="rotate(-90 30.2 85.6)">5</text>
<text x="101.9" y="86.1">20</text>
<text x="101.9" y="88.6">21</text>
<text x="104.9" y="87">GPS_TX</text>
<text x="104.9" y="89.5">GPS_RX</text>
<text x="267.8" y="85.6">B</text>
<text x="101.9" y="93.7">22</text>
<text x="101.9" y="91.2">25</text>
<text x="104.9" y="94.6">OVEN_TEMP</text>
<text x="104.9" y="92.1">POWER_OK</text>
<text x="231.9" y="95">1</text>
<text x="237" y="95">1</text>
<text x="101.9" y="96.3">26</text>
<text x="101.9" y="98.8">27</text>
<text x="104.9" y="97.2">GPS_LOCK</text>
<text x="228.3" y="99.5" transform="rotate(-90 228.3 99.5)">2</text>
<text x="241" y="99.5" transform="rotate(-90 241 99.5)">2</text>
<text x="101.9" y="103.9">33</text>
<text x="102.4" y="106.4">1</text>
<text x="129.3" y="104.6" transform="rotate(-90 129.3 104.6)">8</text>
<text x="176" y="107.7">1</text>
<text x="176" y="105.2">3</text>
<text x="191.3" y="105.2">4</text>
<text x="204" y="106">10MHz</text>
<text x="41.7" y="111" transform="rotate(-90 41.7 111)">2</text>
<text x="101.9" y="111.5">41</text>
<text x="120.2" y="110.2">1</text>
<text x="176" y="110.2">2</text>
<text x="191.3" y="110.2">5</text>
<text x="52.9" y="116.6">1</text>
<text x="52.9" y="119.1">4</text>
<text x="55.4" y="117.5">ISP_MISO</text>
<text x="101.9" y="119.1">38</text>
<text x="101.9" y="116.6">39</text>
<text x="101.9" y="114">40</text>
<text x="110" y="117.5">ADC3</text>
<text x="129.3" y="117.3" transform="rotate(-90 129.3 117.3)">4</text>
<text x="52.9" y="121.7">3</text>
<text x="52.9" y="124.2">5</text>
<text x="55.4" y="122.6">ISP_SCK</text>
<text x="55.4" y="120">ISP_MOSI</text>
<text x="101.9" y="124.2">36</text>
<text x="101.9" y="121.7">37</text>
<text x="110" y="125.1">ADC0</text>
<text x="110" y="122.6">ADC1</text>
<text x="214.5" y="122.6">GPS_PPS</text>
<text x="215.5" y="125.1">GPS_RX</text>
<text x="237.6" y="121.7">1</text>
<text x="237.6" y="124.2">2</text>
<text x="41.7" y="131.3" transform="rotate(-90 41.7 131.3)">6</text>
<text x="152.2" y="127.6">OSC_CTRL</text>
<text x="215.7" y="127.6">GPS_TX</text>
<text x="237.6" y="126.7">3</text>
<text x="237.6" y="129.3">4</text>
<text x="237.6" y="131.8">5</text>
<text x="10.4" y="135.6">C</text>
<text x="86.1" y="133.8" transform="rotate(-90 86.1 133.8)">5</text>
<text x="88.6" y="134.3" transform="rotate(-90 88.6 134.3)">15</text>
<text x="267.8" y="135.6">C</text>
<text x="136.9" y="139.4" transform="rotate(-90 136.9 139.4)">16</text>
<text x="148.1" y="142">3</text>
<text x="163.2" y="138.9" transform="rotate(-90 163.2 138.9)">5MHz</text>
<text x="175" y="143.2" transform="rotate(-90 175 143.2)">16</text>
<text x="115.5" y="145.4">10MHz</text>
<text x="125.2" y="144.5">1</text>
<text x="148.1" y="144.5">4</text>
<text x="148.1" y="147.1">7</text>
<text x="163.3" y="147.1">3</text>
<text x="186.2" y="147.1">5</text>
<text x="131.8" y="151.6" transform="rotate(-90 131.8 151.6)">2</text>
<text x="134.4" y="151.6" transform="rotate(-90 134.4 151.6)">8</text>
<text x="136.9" y="152.1" transform="rotate(-90 136.9 152.1)">12</text>
<text x="139.4" y="152.1" transform="rotate(-90 139.4 152.1)">14</text>
<text x="142" y="152.1" transform="rotate(-90 142 152.1)">15</text>
<text x="153.5" y="153">GPS_PPS</text>
<text x="162.9" y="152.1">14</text>
<text x="185.7" y="152.1">15</text>
<text x="216.7" y="153">ADC0</text>
<text x="36.3" y="158.5">1</text>
<text x="36.3" y="161">3</text>
<text x="82.1" y="158.5">1</text>
<text x="94.8" y="158.5">3</text>
<text x="175" y="158" transform="rotate(-90 175 158)">8</text>
<text x="36.3" y="163.6">2</text>
<text x="88.6" y="165.6" transform="rotate(-90 88.6 165.6)">2</text>
<text x="82.1" y="177.5">1</text>
<text x="94.8" y="177.5">3</text>
<text x="10.4" y="185.6">D</text>
<text x="88.6" y="184.6" transform="rotate(-90 88.6 184.6)">2</text>
<text x="267.8" y="185.6">D</text>
<text x="35" y="205.5">1</text>
<text x="85" y="205.5">2</text>
<text x="135" y="205.5">3</text>
<text x="185" y="205.5">4</text>
<text x="235" y="205.5">5</text>
</g>
<g font-size="1.8" fill="#008484">
<text x="195.2" y="17.7">C16</text>
<text x="198.8" y="15.3">+5VA</text>
<text x="194.5" y="20">0.1uF</text>
<text x="131.7" y="27.9">R13</text>
<text x="181.3" y="29.2">C14</text>
<text x="198.2" y="29.8">+</text>
<text x="203.4" y="24.8">U6</text>
<text x="203.7" y="27.4">LM7171</text>
<text x="216.1" y="28.9">0.1uF</text>
<text x="216.8" y="26.6">C18</text>
<text x="119.5" y="34.3">R8</text>
<text x="142.7" y="32.4">POWER</text>
<text x="142.9" y="30">D4</text>
<text x="180.6" y="31.5">0.1uF</text>
<text x="201.3" y="30.3" transform="rotate(-90 201.3 30.3)">V+</text>
<text x="225.7" y="30.5">R21</text>
<text x="88.3" y="36.9">+5VD</text>
<text x="99.3" y="39.1">0.1uF</text>
<text x="100.5" y="36.8">C6</text>
<text x="130" y="38.7">OVEN</text>
<text x="130.2" y="36.4">D2</text>
<text x="157.6" y="40.6">R9</text>
<text x="186.3" y="36.8">R17</text>
<text x="216.1" y="41.6">0.1uF</text>
<text x="216.8" y="39.3">C19</text>
<text x="244" y="39.4">J6</text>
<text x="244.2" y="41.7">10MHz_OUT</text>
<text x="41.9" y="44">C25</text>
<text x="42" y="46.3">4.7uFSW1</text>
<text x="54" y="46.3">RST_BP</text>
<text x="54.2" y="44">JP2</text>
<text x="69.8" y="46.8" transform="rotate(-90 69.8 46.8)">R3</text>
<text x="144.4" y="47">R14</text>
<text x="168" y="45.1">TLOCK</text>
<text x="168.3" y="42.7">D3</text>
<text x="201.6" y="47">R19</text>
<text x="225.7" y="43.2">R22</text>
<text x="46.5" y="48.9">RST</text>
<text x="76.7" y="51.4">RESET</text>
<text x="87" y="51.2" transform="rotate(-90 87 51.2)">UVCC</text>
<text x="89.5" y="50" transform="rotate(-90 89.5 50)">VCC</text>
<text x="92.1" y="51.2" transform="rotate(-90 92.1 51.2)">AVCC</text>
<text x="97.7" y="51.4">PB0</text>
<text x="97.7" y="54">PB1</text>
<text x="155.4" y="51.4">GLOCK</text>
<text x="155.6" y="49.1">D5</text>
<text x="198.8" y="53.4">+5VA</text>
<text x="216.8" y="52">C20</text>
<text x="65.9" y="57.8">Y1</text>
<text x="76.7" y="56.5">XTAL1</text>
<text x="97.7" y="56.5">PB2</text>
<text x="97.7" y="59.1">PB3</text>
<text x="194.5" y="58.1">0.1uF</text>
<text x="195.2" y="55.8">C17</text>
<text x="216.1" y="54.3">0.1uF</text>
<text x="225.7" y="55.9">R23</text>
<text x="31" y="65">J1</text>
<text x="43.5" y="63.9">6.8pF</text>
<text x="46.1" y="61.6">C1</text>
<text x="59.7" y="64.2">C2</text>
<text x="66.1" y="60.1">16MHz</text>
<text x="76.7" y="61.6">XTAL2</text>
<text x="97.7" y="61.6">PB4</text>
<text x="97.7" y="64.1">PB5</text>
<text x="203.4" y="62.9">U7</text>
<text x="203.7" y="65.5">LM7171</text>
<text x="216.8" y="64.7">C21</text>
<text x="244" y="64.8">J8</text>
<text x="26.7" y="67.3">USB_B_Mini</text>
<text x="29.6" y="71.8">VBUS</text>
<text x="59.9" y="66.5">6.8pF</text>
<text x="76.7" y="66.7">AREF</text>
<text x="76.7" y="71.8">VBUS</text>
<text x="97.7" y="69.2">PB7</text>
<text x="97.7" y="66.7">PB6</text>
<text x="180.6" y="69.6">0.1uF</text>
<text x="181.3" y="67.3">C15</text>
<text x="198.2" y="67.9">+</text>
<text x="201.3" y="68.4" transform="rotate(-90 201.3 68.4)">V+</text>
<text x="216.1" y="67">0.1uF</text>
<text x="225.7" y="68.6">R24</text>
<text x="244.2" y="67.1">10MHz_OUT</text>
<text x="32.2" y="76.8">D+</text>
<text x="49.7" y="74.9">R1</text>
<text x="76.7" y="76.8">D+</text>
<text x="97.7" y="74.3">PC6</text>
<text x="97.7" y="76.8">PC7</text>
<text x="123.2" y="74.8" transform="rotate(-90 123.2 74.8)">R5</text>
<text x="186.3" y="74.9">R18</text>
<text x="28.6" y="82.8" transform="rotate(-90 28.6 82.8)">Shield</text>
<text x="31.1" y="82.8" transform="rotate(-90 31.1 82.8)">GND</text>
<text x="32.8" y="81.9">ID</text>
<text x="49.7" y="81.3">R2</text>
<text x="97.7" y="81.9">PD0</text>
<text x="118.3" y="83.8">R4</text>
<text x="128.4" y="83.8">R6</text>
<text x="66.3" y="88.3">C4</text>
<text x="76.7" y="84.5">UCAP</text>
<text x="97.7" y="84.5">PD1</text>
<text x="97.7" y="87">PD2</text>
<text x="97.7" y="89.5">PD3</text>
<text x="127" y="87.1">C11</text>
<text x="127.1" y="89.5">4.7uF</text>
<text x="137.1" y="87.1">C12</text>
<text x="137.2" y="89.5">4.7uF</text>
<text x="201.6" y="85.1">R20</text>
<text x="65.4" y="90.6">1uF</text>
<text x="97.7" y="94.6">PD5</text>
<text x="97.7" y="92.1">PD4</text>
<text x="51.5" y="100.4">+5VD</text>
<text x="97.7" y="97.2">PD6</text>
<text x="97.7" y="99.7">PD7</text>
<text x="127.7" y="96.6">+5VA</text>
<text x="137.4" y="98.8">0.1uF</text>
<text x="138.1" y="96.5">C22</text>
<text x="158.2" y="100.4">+5VA</text>
<text x="166" y="99.9">FB2</text>
<text x="181.4" y="101.7">NV47X</text>
<text x="183.1" y="99.4">Y2</text>
<text x="217.4" y="98.9">GPS_NEO</text>
<text x="223.9" y="96.6">J4</text>
<text x="244" y="98.9">GPS_IN</text>
<text x="244" y="96.6">J5</text>
<text x="43.2" y="105">ISP_VCC</text>
<text x="45.4" y="102.7">JP1</text>
<text x="93" y="104.8">HWB/PE2</text>
<text x="97.7" y="107.3">PE6</text>
<text x="108.2" y="107.9">ADC3</text>
<text x="108.3" y="105.6">TP2</text>
<text x="115.8" y="107.9">ADC1</text>
<text x="116" y="105.6">TP3</text>
<text x="164.9" y="102.3">Ferrite</text>
<text x="178.8" y="106">VDC</text>
<text x="187.1" y="106">RF</text>
<text x="196.5" y="107.9">R10</text>
<text x="97.8" y="112.4">PF0</text>
<text x="122.9" y="111.1">Vout</text>
<text x="138.2" y="110">U8</text>
<text x="138.7" y="112.3">LM35-D</text>
<text x="152.7" y="112.2">0.1uF</text>
<text x="154.2" y="109.9">C23</text>
<text x="168.6" y="111.7">C26</text>
<text x="178.8" y="108.6">CV</text>
<text x="178.8" y="111.1">VREF</text>
<text x="185.5" y="111.1">GND</text>
<text x="42.5" y="116.5" transform="rotate(-90 42.5 116.5)">VCC</text>
<text x="46.5" y="117.5">MISO</text>
<text x="97.8" y="117.5">PF4</text>
<text x="97.8" y="114.9">PF1</text>
<text x="130.2" y="114.6" transform="rotate(-90 130.2 114.6)">GND +VS</text>
<text x="167.9" y="114">0.1uF</text>
<text x="235.3" y="117.1">TP1</text>
<text x="235.4" y="119.4">PPS</text>
<text x="26.2" y="122.5">AVR-ISP-6</text>
<text x="34" y="120.2">J3</text>
<text x="46.5" y="120">MOSI</text>
<text x="47.3" y="122.6">SCK</text>
<text x="47.5" y="125.1">RST</text>
<text x="97.8" y="125.1">PF7</text>
<text x="97.8" y="122.6">PF6</text>
<text x="97.8" y="120">PF5</text>
<text x="166.5" y="121.4">L1</text>
<text x="166.7" y="123.7">33uH</text>
<text x="209" y="125.8">+5VD</text>
<text x="224.4" y="125.7">R16</text>
<text x="224.4" y="120.6">R15</text>
<text x="229.5" y="123.2">R25</text>
<text x="42.5" y="128.5" transform="rotate(-90 42.5 128.5)">GND</text>
<text x="87" y="131.6" transform="rotate(-90 87 131.6)">UGND</text>
<text x="89.5" y="131.6" transform="rotate(-90 89.5 131.6)">GND</text>
<text x="125.9" y="130.8">C9</text>
<text x="135.3" y="130.9">+5VA</text>
<text x="242.2" y="127">J7</text>
<text x="242.7" y="129.3">NEO-6M</text>
<text x="91.7" y="135.3">U2</text>
<text x="92.4" y="137.8">ATmega32U4-AU</text>
<text x="124.7" y="133.1">0.1uF</text>
<text x="139.9" y="135.3">U3</text>
<text x="140.4" y="137.8">MC74HC390</text>
<text x="173.4" y="134.7">+5VA</text>
<text x="193.3" y="136.9">0.1uF</text>
<text x="194" y="134.6">C10</text>
<text x="221.3" y="137.6">0.1uF</text>
<text x="222.7" y="135.3">C24</text>
<text x="142.4" y="142.9">QAA</text>
<text x="128" y="145.4">CLKAA</text>
<text x="137.8" y="144.4" transform="rotate(-90 137.8 144.4)">VCC</text>
<text x="140.1" y="145.4">CLKBA</text>
<text x="142.4" y="148">QDA</text>
<text x="156.4" y="144.8">R7</text>
<text x="166.1" y="148">CMPIN</text>
<text x="175.9" y="148.3" transform="rotate(-90 175.9 148.3)">VCC</text>
<text x="181.4" y="148">INH</text>
<text x="191.9" y="147.7">D1</text>
<text x="31" y="153.9">J2</text>
<text x="43.4" y="154.2">F1</text>
<text x="50.6" y="155.6">Ferrite</text>
<text x="51.7" y="153.3">FB1</text>
<text x="85.7" y="155.6">AS7805</text>
<text x="87.8" y="153.3">U1</text>
<text x="99.7" y="153.8">+5VA</text>
<text x="166.1" y="153">SIGIN</text>
<text x="175.9" y="155.2" transform="rotate(-90 175.9 155.2)">GND</text>
<text x="181" y="153">PC3</text>
<text x="189.9" y="150">1N5711</text>
<text x="199" y="151.1">R11</text>
<text x="23.6" y="156.2">Barrel_Jack_Switch</text>
<text x="43.3" y="156.5">3A</text>
<text x="84.1" y="159.4">IN</text>
<text x="90" y="159.4">OUT</text>
<text x="178" y="159.4">U4</text>
<text x="178.7" y="162">CD74HC4046AM96</text>
<text x="209.5" y="159.1" transform="rotate(-90 209.5 159.1)">R12</text>
<text x="217.4" y="159.1" transform="rotate(-90 217.4 159.1)">1nF</text>
<text x="219.7" y="159.1" transform="rotate(-90 219.7 159.1)">C13</text>
<text x="67.8" y="163.4">0.33uF</text>
<text x="71.5" y="165.7">C3</text>
<text x="89.5" y="163.6" transform="rotate(-90 89.5 163.6)">GND</text>
<text x="104.1" y="163.3">C7</text>
<text x="104.3" y="165.7">0.1uF</text>
<text x="87.8" y="172.3">U5</text>
<text x="99.7" y="172.8">+5VD</text>
<text x="84.1" y="178.4">IN</text>
<text x="85.7" y="174.7">AS7805</text>
<text x="90" y="178.4">OUT</text>
<text x="67.8" y="182.4">0.33uF</text>
<text x="71.5" y="184.7">C5</text>
<text x="89.5" y="182.6" transform="rotate(-90 89.5 182.6)">GND</text>
<text x="104.1" y="182.4">C8</text>
<text x="104.3" y="184.7">0.1uF</text>
</g>
<g font-size="1.8">
<text x="106.7" y="68.3">PWM_D11</text>
<text x="106.7" y="81">PWM_D3</text>
<text x="117.9" y="118.1" transform="rotate(-90 117.9 118.1)">ADC2</text>
<text x="153.7" y="147.1">1MHz</text>
</g>
<g font-size="1.8" fill="#0000c2">
<text x="127" y="78.5">Psuedo-16bit DAC</text>
<text x="144.8" y="159.8">Main TIC Circuit</text>
<text x="110.5" y="162.8">&quot;Analog&quot; Supply for</text>
<text x="110.5" y="164.8">OCXO and Logic Gates</text>
<text x="110.5" y="181.8">&quot;Digital&quot; supply for</text>
<text x="110.5" y="183.9">ATMega and GPS</text>
</g>
<g font-size="1.4" fill="#008484">
<text x="132.2" y="26">470</text>
<text x="119.5" y="32.3">470</text>
<text x="186.8" y="34.8">10k</text>
<text x="226" y="32.2">50R</text>
<text x="157.6" y="38.7">470</text>
<text x="67.9" y="46.9" transform="rotate(-90 67.9 46.9)">10k</text>
<text x="144.9" y="45">470</text>
<text x="202" y="45">10k</text>
<text x="226" y="44.9">50R</text>
<text x="226" y="57.6">50R</text>
<text x="226" y="70.3">50R</text>
<text x="49.5" y="76.7">22R</text>
<text x="124.9" y="75" transform="rotate(-90 124.9 75)">10M</text>
<text x="186.8" y="72.9">10k</text>
<text x="49.5" y="79.3">22R</text>
<text x="118.2" y="81.8">39k</text>
<text x="128.4" y="81.8">39k</text>
<text x="202" y="83.1">10k</text>
<text x="197" y="106">100</text>
<text x="224.9" y="122.4">100</text>
<text x="230" y="124.9">100</text>
<text x="224.9" y="127.5">100</text>
<text x="156.3" y="142.8">100</text>
<text x="199.5" y="152.9">3k9</text>
<text x="207.6" y="158.9" transform="rotate(-90 207.6 158.9)">10M</text>
</g>
<g font-size="1.4" fill="#0000c2">
<text x="39.4" y="36.2">Prevents reset when</text>
<text x="39.4" y="37.8">USB connected</text>
<text x="233.7" y="54.4">4x Buffered 10MHz Outputs</text>
<text x="218.4" y="105.2">Jumper to connect input SMA to NEO-6M u.Fl</text>
<text x="133.3" y="118.7">Temperature probe next to</text>
<text x="133.3" y="120.4">OCXO for compensation</text>
<text x="176.5" y="126.3">100 resistors on 10/5 MHz</text>
<text x="176.5" y="128">and PPS for noise control</text>
</g>
<g font-size="1.4" fill="#840000">
<text x="64" y="47.6" transform="rotate(-90 64 47.6)">RST</text>
<text x="55.3" y="125">RST</text>
</g>
<g font-size=".7" fill="#008484">
<text x="203.5" y="34.2" transform="rotate(-90 203.5 34.2)">NULL</text>
<text x="206" y="32.9" transform="rotate(-90 206 32.9)">NULL</text>
<text x="206" y="71" transform="rotate(-90 206 71)">NULL</text>
<text x="203.5" y="72.3" transform="rotate(-90 203.5 72.3)">NULL</text>
</g>
</svg>
